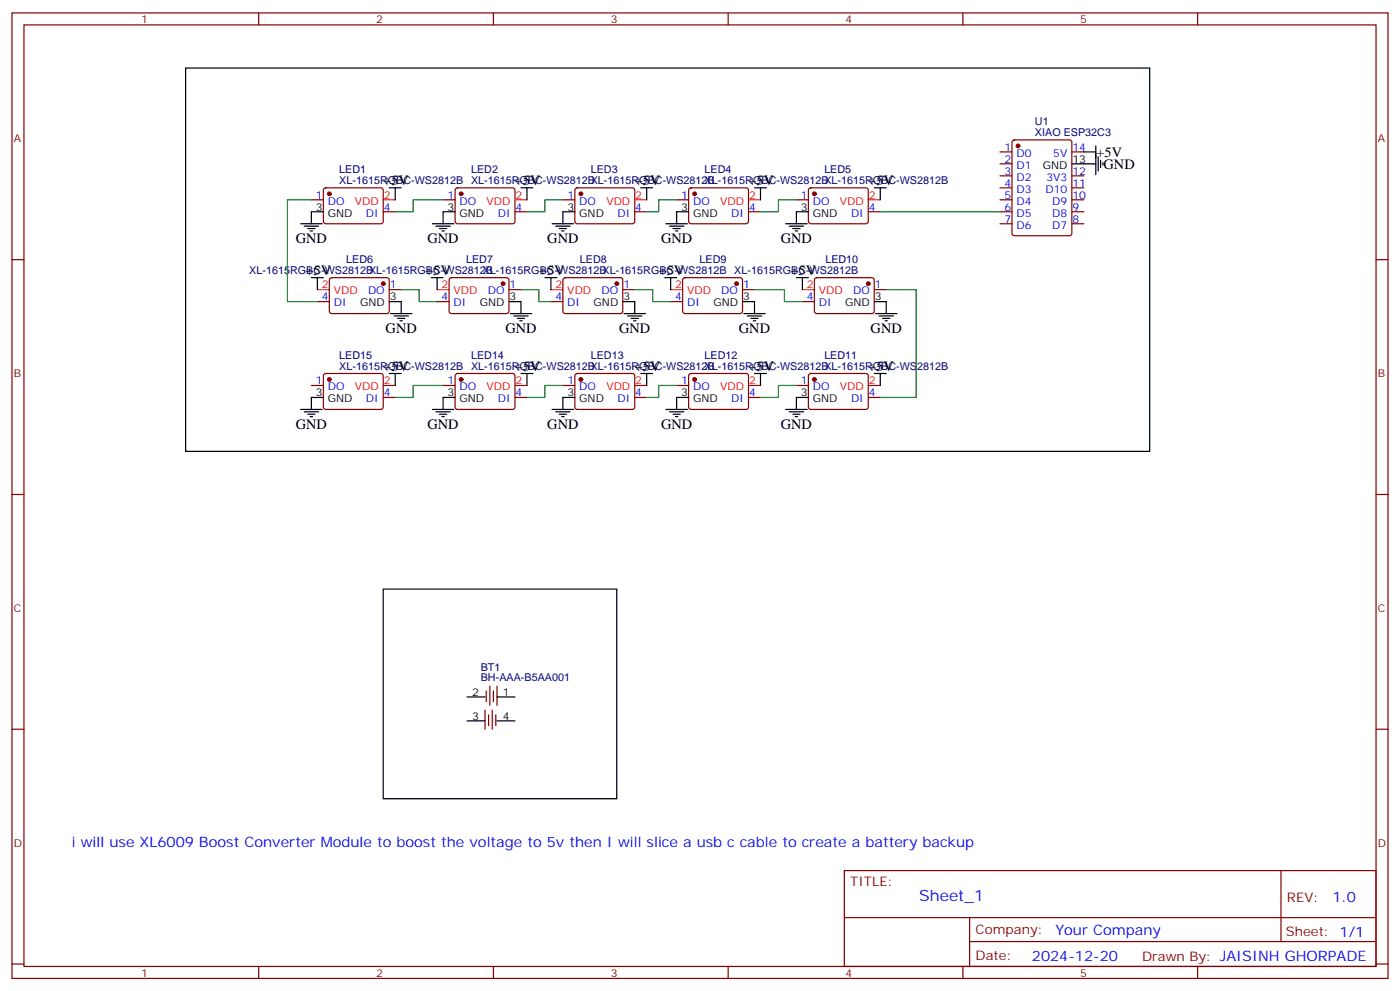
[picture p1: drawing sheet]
<svg xmlns="http://www.w3.org/2000/svg" width="412mm" height="292mm" viewBox="0 0 412 292" stroke-linecap="round" stroke-linejoin="round" font-family="sans-serif">
<g fill="none" stroke="#870000" stroke-width=".35">
<path d="M3.5 3.8h405.4v284.3h-405.4zM7.1 7.3h398.2v277.3h-398.2zM76.2 3.8v3.5M145.3 3.8v3.5M214.5 3.8v3.5M283.6 3.8v3.5M352.8 3.8v3.5M91.7 58.8h3.5M95.5 55.5l.5-.2 16.5 .1 .4 .6-.1 9.5-.6 .4-16.5-.1-.5-.6v-9.2zM130.5 58.8h3.6M134.3 55.5l.5-.2 16.5 .1 .4 .6-.1 9.5-.6 .4-16.5-.1-.4-.6v-9.2zM165.8 58.8h3.5"/>
<path d="M169.6 55.5l.4-.2 16.5 .1 .5 .6-.1 9.5-.6 .4-16.5-.1-.5-.6v-9.2zM199.3 58.8h3.5M203.1 55.5l.5-.2 16.5 .1 .4 .6-.1 9.5-.6 .4-16.5-.1-.5-.6v-9.2zM234.6 58.8h3.5M238.4 55.5l.4-.2 16.5 .1 .5 .6-.1 9.5-.6 .4-16.5-.1-.5-.6v-9.2zM294.6 44.7h3.5M294.6 48.3h3.5M294.6 51.8h3.5M294.6 55.3h3.5M294.6 58.8h3.5M298.3 41.4l.5-.2h16.2l.7 .4v27.1l-.4 .7h-16.5l-.6-.4-.1-27.1zM315.7 44.7h3.6"/>
<path d="M315.7 51.8h3.6M315.7 55.3h3.6M315.7 58.8h3.6M3.5 76.5h3.6M112.9 62.4h3.5M151.7 62.4h3.5M187 62.4h3.5M220.5 62.4h3.5M255.8 62.4h3.5M294.6 62.4h3.5M294.6 65.9h3.5M315.7 62.4h3.6"/>
<path d="M315.7 65.9h3.6M405.3 76.5h3.6M93.5 88.8h3.5M97.2 82l.5-.2h16.5l.5 .7-.1 9.4-.7 .5-16.5-.1-.4-.6v-9.2zM114.7 85.3h3.5M128.8 88.8h3.5M132.5 82l.5-.2h16.5l.4 .7v9.4l-.7 .5-16.5-.1-.4-.6v-9.2zM149.9 85.3h3.6M162.3 88.8h3.5M166 82l.5-.2h16.5l.4 .7v9.4l-.7 .5-16.5-.1-.4-.6v-9.2zM183.4 85.3h3.6M197.6 88.8h3.5"/>
<path d="M201.3 82l.5-.2h16.5l.4 .7v9.4l-.7 .5-16.5-.1-.4-.6v-9.2zM218.7 85.3h3.5M236.4 88.8h3.5M240.1 82l.5-.2h16.5l.4 .7v9.4l-.7 .5-16.5-.1-.4-.6v-9.2zM257.5 85.3h3.6M91.7 113.5h3.5M95.5 110.2l.5-.2 16.5 .1 .4 .6-.1 9.4-.6 .5-16.5-.1-.5-.6v-9.2zM112.9 117.1h3.5M130.5 113.5h3.6M134.3 110.2l.5-.2 16.5 .1 .4 .6-.1 9.4-.6 .5-16.5-.1-.4-.6v-9.2zM151.7 117.1h3.5M165.8 113.5h3.5"/>
<path d="M169.6 110.2l.4-.2 16.5 .1 .5 .6-.1 9.4-.6 .5-16.5-.1-.5-.6v-9.2zM187 117.1h3.5M199.3 113.5h3.5M203.1 110.2l.5-.2 16.5 .1 .4 .6-.1 9.4-.6 .5-16.5-.1-.5-.6v-9.2zM220.5 117.1h3.5M234.6 113.5h3.5M238.4 110.2l.4-.2 16.5 .1 .5 .6-.1 9.4-.6 .5-16.5-.1-.5-.6v-9.2zM255.8 117.1h3.5M3.5 145.6h3.6M405.3 145.6h3.6M3.5 214.8h3.6M142.9 209.1v5.7"/>
<path d="M143.2 203.5v3.2M143.9 210.5v3.2M144.3 202.1v5.6M145 209.1v5.7M145.3 203.5v3.2M146 210.5v3.2M146.4 202.1v5.6M405.3 214.8h3.6M248.7 256.4h156.6v28.2h-156.6zM377.3 256.4v20.9M248.7 270.2h156.5M285.6 277.3h119.6"/>
<path d="M285.6 270.2v14.2M3.5 283.9h3.6M76.2 284.6v3.5M145.3 284.6v3.5M214.5 284.6v3.5M283.6 284.6v3.5M352.8 284.6v3.5M405.3 283.9h3.6"/>
</g>
<g fill="#870000" stroke="#870000" stroke-width=".35">
<circle cx="299.9" cy="43" r=".53"/>
<circle cx="97" cy="57.1" r=".53"/>
<circle cx="135.8" cy="57.1" r=".53"/>
<circle cx="171.1" cy="57.1" r=".53"/>
<circle cx="204.6" cy="57.1" r=".53"/>
<circle cx="239.9" cy="57.1" r=".53"/>
<circle cx="112.9" cy="83.5" r=".53"/>
<circle cx="148.2" cy="83.5" r=".53"/>
<circle cx="181.7" cy="83.5" r=".53"/>
<circle cx="217" cy="83.5" r=".53"/>
<circle cx="255.8" cy="83.5" r=".53"/>
<circle cx="239.9" cy="111.8" r=".53"/>
<circle cx="204.6" cy="111.8" r=".53"/>
<circle cx="171.1" cy="111.8" r=".53"/>
<circle cx="135.8" cy="111.8" r=".53"/>
<circle cx="97" cy="111.8" r=".53"/>
</g>
<g fill="none" stroke="#000" stroke-width=".35">
<path d="M54.7 20h284v112.9h-284zM114.7 55.3h3.5M116.4 55.3v3.5M153.5 55.3h3.5M155.2 55.3v3.5M188.7 55.3h3.6M190.5 55.3v3.5M222.2 55.3h3.6M224 55.3v3.5M257.5 55.3h3.6M259.3 55.3v3.5M315.7 48.3h7.1"/>
<path d="M319.3 44.7h3.5M322.8 43v8.4M323.5 46.1v4.3M324.2 47.2v2.1M324.9 47.9v.7M88.5 65.9h6.4M89.6 66.6h4.2M90.7 67.3h2.1M91.4 68h.7M95.2 62.4h-3.5v3.5M127.4 65.9h6.3M128.4 66.6h4.2"/>
<path d="M129.5 67.3h2.1M130.2 68h.7M134.1 62.4h-3.6v3.5M162.6 65.9h6.4M163.7 66.6h4.2M164.7 67.3h2.2M165.5 68h.7M169.3 62.4h-3.5v3.5M196.1 65.9h6.4M197.2 66.6h4.2M198.3 67.3h2.1M199 68h.7"/>
<path d="M202.8 62.4h-3.5v3.5M231.4 65.9h6.4M232.5 66.6h4.2M233.5 67.3h2.2M234.2 68h.7M238.1 62.4h-3.5v3.5M91.7 81.8h3.5M93.5 81.8v3.5M114.7 88.8h3.5v3.6M115 92.4h6.4M116.1 93.1h4.2M117.1 93.8h2.1"/>
<path d="M117.8 94.5h.7M127 81.8h3.5M128.8 81.8v3.5M149.9 88.8h3.6v3.6M150.3 92.4h6.3M151.3 93.1h4.3M152.4 93.8h2.1M153.1 94.5h.7M160.5 81.8h3.5M162.3 81.8v3.5M183.4 88.8h3.6v3.6M183.8 92.4h6.3"/>
<path d="M184.9 93.1h4.2M185.9 93.8h2.1M186.6 94.5h.7M195.8 81.8h3.5M197.6 81.8v3.5M218.7 88.8h3.5v3.6M219.1 92.4h6.3M220.1 93.1h4.3M221.2 93.8h2.1M221.9 94.5h.7M234.6 81.8h3.5M236.4 81.8v3.5"/>
<path d="M257.5 88.8h3.6v3.6M257.9 92.4h6.3M258.9 93.1h4.3M260 93.8h2.1M260.7 94.5h.7M95.2 117.1h-3.5v3.5M114.7 110h3.5M116.4 110v3.5M134.1 117.1h-3.6v3.5M153.5 110h3.5M155.2 110v3.5M169.3 117.1h-3.5v3.5"/>
<path d="M188.7 110h3.6M190.5 110v3.5M202.8 117.1h-3.5v3.5M222.2 110h3.6M224 110v3.5M238.1 117.1h-3.5v3.5M257.5 110h3.6M259.3 110v3.5M88.5 120.6h6.4M89.6 121.3h4.2M90.7 122h2.1M91.4 122.7h.7"/>
<path d="M127.4 120.6h6.3M128.4 121.3h4.2M129.5 122h2.1M130.2 122.7h.7M162.6 120.6h6.4M163.7 121.3h4.2M164.7 122h2.2M165.5 122.7h.7M196.1 120.6h6.4M197.2 121.3h4.2M198.3 122h2.1M199 122.7h.7"/>
<path d="M231.4 120.6h6.4M232.5 121.3h4.2M233.5 122h2.2M234.2 122.7h.7M112.9 173.5h68.8v61.7h-68.8zM137.6 205.2h5.3M137.6 212.3h5.3M146.4 205.2h5.3M146.4 212.3h5.3"/>
</g>
<g fill="none" stroke="#f00" stroke-width=".35">
<path d="M112.9 58.8h3.5M151.7 58.8h3.5M187 58.8h3.5M220.5 58.8h3.5M255.8 58.8h3.5M93.5 85.3h3.5M128.8 85.3h3.5M162.3 85.3h3.5M197.6 85.3h3.5M236.4 85.3h3.5M112.9 113.5h3.5M151.7 113.5h3.5"/>
<path d="M187 113.5h3.5M220.5 113.5h3.5M255.8 113.5h3.5"/>
</g>
<g fill="none" stroke="#008700" stroke-width=".35">
<path d="M91.7 58.8h-7v30h8.8M130.5 58.8h-8.8v3.6h-5.3M165.8 58.8h-5.3v3.6h-5.3M199.3 58.8h-5.3v3.6h-3.5M234.6 58.8h-5.3v3.6h-5.3M259.3 62.4h35.3M118.2 85.3h5.3v3.5h5.3M153.5 85.3h5.2v3.5h3.6M187 85.3h5.3v3.5h5.3M222.2 85.3h8.9v3.5h5.3M261.1 85.3h8.8v31.8h-10.6M130.5 113.5h-8.8v3.6h-5.3"/>
<path d="M165.8 113.5h-5.3v3.6h-5.3M199.3 113.5h-5.3v3.6h-3.5M234.6 113.5h-5.3v3.6h-5.3"/>
</g>
<text font-size="4.6" fill="#00f" x="270.8" y="265.4">Sheet_1</text>
<g font-size="4.2">
<text x="323" y="46.2">+5V</text>
<text x="325.1" y="49.7">GND</text>
<text x="112.9" y="54.6">+5V</text>
<text x="151.7" y="54.6">+5V</text>
<text x="187" y="54.6">+5V</text>
<text x="220.5" y="54.6">+5V</text>
<text x="255.8" y="54.6">+5V</text>
<text x="87.1" y="71.5">GND</text>
<text x="125.9" y="71.5">GND</text>
<text x="161.2" y="71.5">GND</text>
<text x="194.7" y="71.5">GND</text>
<text x="230" y="71.5">GND</text>
<text x="90" y="81.1">+5V</text>
<text x="125.2" y="81.1">+5V</text>
<text x="158.7" y="81.1">+5V</text>
<text x="194" y="81.1">+5V</text>
<text x="232.8" y="81.1">+5V</text>
<text x="113.6" y="98">GND</text>
<text x="148.9" y="98">GND</text>
<text x="182.4" y="98">GND</text>
<text x="217.7" y="98">GND</text>
<text x="256.5" y="98">GND</text>
<text x="112.9" y="109.3">+5V</text>
<text x="151.7" y="109.3">+5V</text>
<text x="187" y="109.3">+5V</text>
<text x="220.5" y="109.3">+5V</text>
<text x="255.8" y="109.3">+5V</text>
<text x="87.1" y="126.2">GND</text>
<text x="125.9" y="126.2">GND</text>
<text x="161.2" y="126.2">GND</text>
<text x="194.7" y="126.2">GND</text>
<text x="230" y="126.2">GND</text>
</g>
<g font-size="4.2" fill="#00f">
<text x="21.2" y="249.3">i will use XL6009 Boost Converter Module to boost the voltage to 5v then I will slice a usb c cable to create a battery backup</text>
<text x="392.5" y="265.7">1.0</text>
<text x="310.9" y="275.2">Your Company</text>
<text x="304" y="283">2024-12-20</text>
</g>
<g font-size="3.9" fill="#800">
<text x="250.5" y="261">TITLE:</text>
<text x="379.1" y="265.7">REV:</text>
<text x="287.4" y="275.2">Company:</text>
<text x="378.7" y="275.8">Sheet: 1/1</text>
<text x="287.4" y="282.9">Date:</text>
<text x="336.4" y="282.9">Drawn By: JAISINH GHORPADE</text>
</g>
<g font-size="3.2" fill="#800">
<text x="41.6" y="6.8">1</text>
<text x="110.8" y="6.8">2</text>
<text x="179.9" y="6.8">3</text>
<text x="249.1" y="6.8">4</text>
<text x="318.2" y="6.8">5</text>
<text x="4.1" y="41.9">A</text>
<text x="405.9" y="41.9">A</text>
<text x="4.1" y="111.1">B</text>
<text x="405.9" y="111.1">B</text>
<text x="4.1" y="180.2">C</text>
<text x="405.9" y="180.2">C</text>
<text x="4.1" y="249.3">D</text>
<text x="405.9" y="249.3">D</text>
<text x="41.6" y="287.6">1</text>
<text x="110.8" y="287.6">2</text>
<text x="179.9" y="287.6">3</text>
<text x="249.1" y="287.6">4</text>
<text x="318.2" y="287.6">5</text>
</g>
<g font-size="3.2" fill="#000080">
<text x="304.9" y="40">XIAO ESP32C3</text>
<text x="304.9" y="36.9">U1</text>
<text x="99.9" y="51">LED1</text>
<text x="138.8" y="51">LED2</text>
<text x="174" y="51">LED3</text>
<text x="207.5" y="51">LED4</text>
<text x="242.8" y="51">LED5</text>
<text x="99.9" y="54.1">XL-1615RGBC-WS2812B</text>
<text x="138.8" y="54.1">XL-1615RGBC-WS2812BXL-1615RGBC-WS2812B</text>
<text x="207.5" y="54.1">XL-1615RGBC-WS2812BXL-1615RGBC-WS2812B</text>
<text x="102" y="77.4">LED6</text>
<text x="137.3" y="77.4">LED7</text>
<text x="170.8" y="77.4">LED8</text>
<text x="206.1" y="77.4">LED9</text>
<text x="243.1" y="77.4">LED10</text>
<text x="73.4" y="80.6">XL-1615RGBC-WS2812BXL-1615RGBC-WS2812B</text>
<text x="142.2" y="80.6">XL-1615RGBC-WS2812BXL-1615RGBC-WS2812B</text>
<text x="216.3" y="80.6">XL-1615RGBC-WS2812B</text>
<text x="99.9" y="105.6">LED15</text>
<text x="138.8" y="105.6">LED14</text>
<text x="174" y="105.6">LED13</text>
<text x="207.5" y="105.6">LED12</text>
<text x="242.8" y="105.6">LED11</text>
<text x="99.9" y="108.8">XL-1615RGBC-WS2812B</text>
<text x="138.8" y="108.8">XL-1615RGBC-WS2812BXL-1615RGBC-WS2812B</text>
<text x="207.5" y="108.8">XL-1615RGBC-WS2812BXL-1615RGBC-WS2812B</text>
<text x="141.6" y="197.5">BT1</text>
<text x="141.6" y="200.6">BH-AAA-B5AA001</text>
</g>
<g font-size="3.2" fill="#00f">
<text x="295.9" y="44.4">1</text>
<text x="295.9" y="47.9">2</text>
<text x="299.4" y="46.1">D0</text>
<text x="310.2" y="46.1">5V</text>
<text x="315.9" y="44.4">14</text>
<text x="295.9" y="51.4">3</text>
<text x="299.4" y="49.7">D1</text>
<text x="299.4" y="53.2">D2</text>
<text x="308.2" y="53.2">3V3</text>
<text x="315.9" y="51.4">12</text>
<text x="93.1" y="58.5">1</text>
<text x="131.9" y="58.5">1</text>
<text x="167.1" y="58.5">1</text>
<text x="200.7" y="58.5">1</text>
<text x="235.9" y="58.5">1</text>
<text x="295.9" y="55">4</text>
<text x="295.9" y="58.5">5</text>
<text x="299.4" y="56.7">D3</text>
<text x="308" y="56.7">D10</text>
<text x="315.9" y="58.5">10</text>
<text x="315.9" y="55">11</text>
<text x="96.6" y="60.3">DO</text>
<text x="107.8" y="63.8">DI</text>
<text x="113.1" y="62">4</text>
<text x="135.4" y="60.3">DO</text>
<text x="146.6" y="63.8">DI</text>
<text x="151.9" y="62">4</text>
<text x="170.6" y="60.3">DO</text>
<text x="181.9" y="63.8">DI</text>
<text x="187.1" y="62">4</text>
<text x="204.2" y="60.3">DO</text>
<text x="215.4" y="63.8">DI</text>
<text x="220.7" y="62">4</text>
<text x="239.4" y="60.3">DO</text>
<text x="250.7" y="63.8">DI</text>
<text x="255.9" y="62">4</text>
<text x="295.9" y="62">6</text>
<text x="295.9" y="65.5">7</text>
<text x="299.4" y="60.3">D4</text>
<text x="299.4" y="63.8">D5</text>
<text x="310" y="63.8">D8</text>
<text x="310" y="60.3">D9</text>
<text x="315.9" y="65.5">8</text>
<text x="315.9" y="62">9</text>
<text x="299.4" y="67.3">D6</text>
<text x="310" y="67.3">D7</text>
<text x="94.8" y="88.5">4</text>
<text x="108.4" y="86.7">DO</text>
<text x="114.8" y="84.9">1</text>
<text x="130.1" y="88.5">4</text>
<text x="143.7" y="86.7">DO</text>
<text x="150.1" y="84.9">1</text>
<text x="163.6" y="88.5">4</text>
<text x="177.2" y="86.7">DO</text>
<text x="183.6" y="84.9">1</text>
<text x="198.9" y="88.5">4</text>
<text x="212.5" y="86.7">DO</text>
<text x="218.9" y="84.9">1</text>
<text x="237.7" y="88.5">4</text>
<text x="251.3" y="86.7">DO</text>
<text x="257.7" y="84.9">1</text>
<text x="98.3" y="90.2">DI</text>
<text x="133.6" y="90.2">DI</text>
<text x="167.1" y="90.2">DI</text>
<text x="202.4" y="90.2">DI</text>
<text x="241.2" y="90.2">DI</text>
<text x="93.1" y="113.2">1</text>
<text x="131.9" y="113.2">1</text>
<text x="167.1" y="113.2">1</text>
<text x="200.7" y="113.2">1</text>
<text x="235.9" y="113.2">1</text>
<text x="96.6" y="114.9">DO</text>
<text x="107.8" y="118.5">DI</text>
<text x="113.1" y="116.7">4</text>
<text x="135.4" y="114.9">DO</text>
<text x="146.6" y="118.5">DI</text>
<text x="151.9" y="116.7">4</text>
<text x="170.6" y="114.9">DO</text>
<text x="181.9" y="118.5">DI</text>
<text x="187.1" y="116.7">4</text>
<text x="204.2" y="114.9">DO</text>
<text x="215.4" y="118.5">DI</text>
<text x="220.7" y="116.7">4</text>
<text x="239.4" y="114.9">DO</text>
<text x="250.7" y="118.5">DI</text>
<text x="255.9" y="116.7">4</text>
</g>
<g font-size="3.2">
<text x="315.9" y="47.9">13</text>
<text x="307.1" y="49.7">GND</text>
<text x="93.1" y="62">3</text>
<text x="96.6" y="63.8">GND</text>
<text x="131.9" y="62">3</text>
<text x="135.4" y="63.8">GND</text>
<text x="167.1" y="62">3</text>
<text x="170.6" y="63.8">GND</text>
<text x="200.7" y="62">3</text>
<text x="204.2" y="63.8">GND</text>
<text x="235.9" y="62">3</text>
<text x="239.4" y="63.8">GND</text>
<text x="114.8" y="88.5">3</text>
<text x="150.1" y="88.5">3</text>
<text x="183.6" y="88.5">3</text>
<text x="218.9" y="88.5">3</text>
<text x="257.7" y="88.5">3</text>
<text x="106.1" y="90.2">GND</text>
<text x="141.3" y="90.2">GND</text>
<text x="174.9" y="90.2">GND</text>
<text x="210.1" y="90.2">GND</text>
<text x="248.9" y="90.2">GND</text>
<text x="93.1" y="116.7">3</text>
<text x="96.6" y="118.5">GND</text>
<text x="131.9" y="116.7">3</text>
<text x="135.4" y="118.5">GND</text>
<text x="167.1" y="116.7">3</text>
<text x="170.6" y="118.5">GND</text>
<text x="200.7" y="116.7">3</text>
<text x="204.2" y="118.5">GND</text>
<text x="235.9" y="116.7">3</text>
<text x="239.4" y="118.5">GND</text>
<text x="139.1" y="204.9">2</text>
<text x="148.2" y="204.9">1</text>
<text x="139.1" y="211.9">3</text>
<text x="148.2" y="211.9">4</text>
</g>
<g font-size="3.2" fill="#f00">
<text x="113.1" y="58.5">2</text>
<text x="151.9" y="58.5">2</text>
<text x="187.1" y="58.5">2</text>
<text x="220.7" y="58.5">2</text>
<text x="255.9" y="58.5">2</text>
<text x="104.5" y="60.3">VDD</text>
<text x="143.3" y="60.3">VDD</text>
<text x="178.6" y="60.3">VDD</text>
<text x="212.1" y="60.3">VDD</text>
<text x="247.4" y="60.3">VDD</text>
<text x="94.8" y="84.9">2</text>
<text x="98.3" y="86.7">VDD</text>
<text x="130.1" y="84.9">2</text>
<text x="133.6" y="86.7">VDD</text>
<text x="163.6" y="84.9">2</text>
<text x="167.1" y="86.7">VDD</text>
<text x="198.9" y="84.9">2</text>
<text x="202.4" y="86.7">VDD</text>
<text x="237.7" y="84.9">2</text>
<text x="241.2" y="86.7">VDD</text>
<text x="113.1" y="113.2">2</text>
<text x="151.9" y="113.2">2</text>
<text x="187.1" y="113.2">2</text>
<text x="220.7" y="113.2">2</text>
<text x="255.9" y="113.2">2</text>
<text x="104.5" y="114.9">VDD</text>
<text x="143.3" y="114.9">VDD</text>
<text x="178.6" y="114.9">VDD</text>
<text x="212.1" y="114.9">VDD</text>
<text x="247.4" y="114.9">VDD</text>
</g>
</svg>
